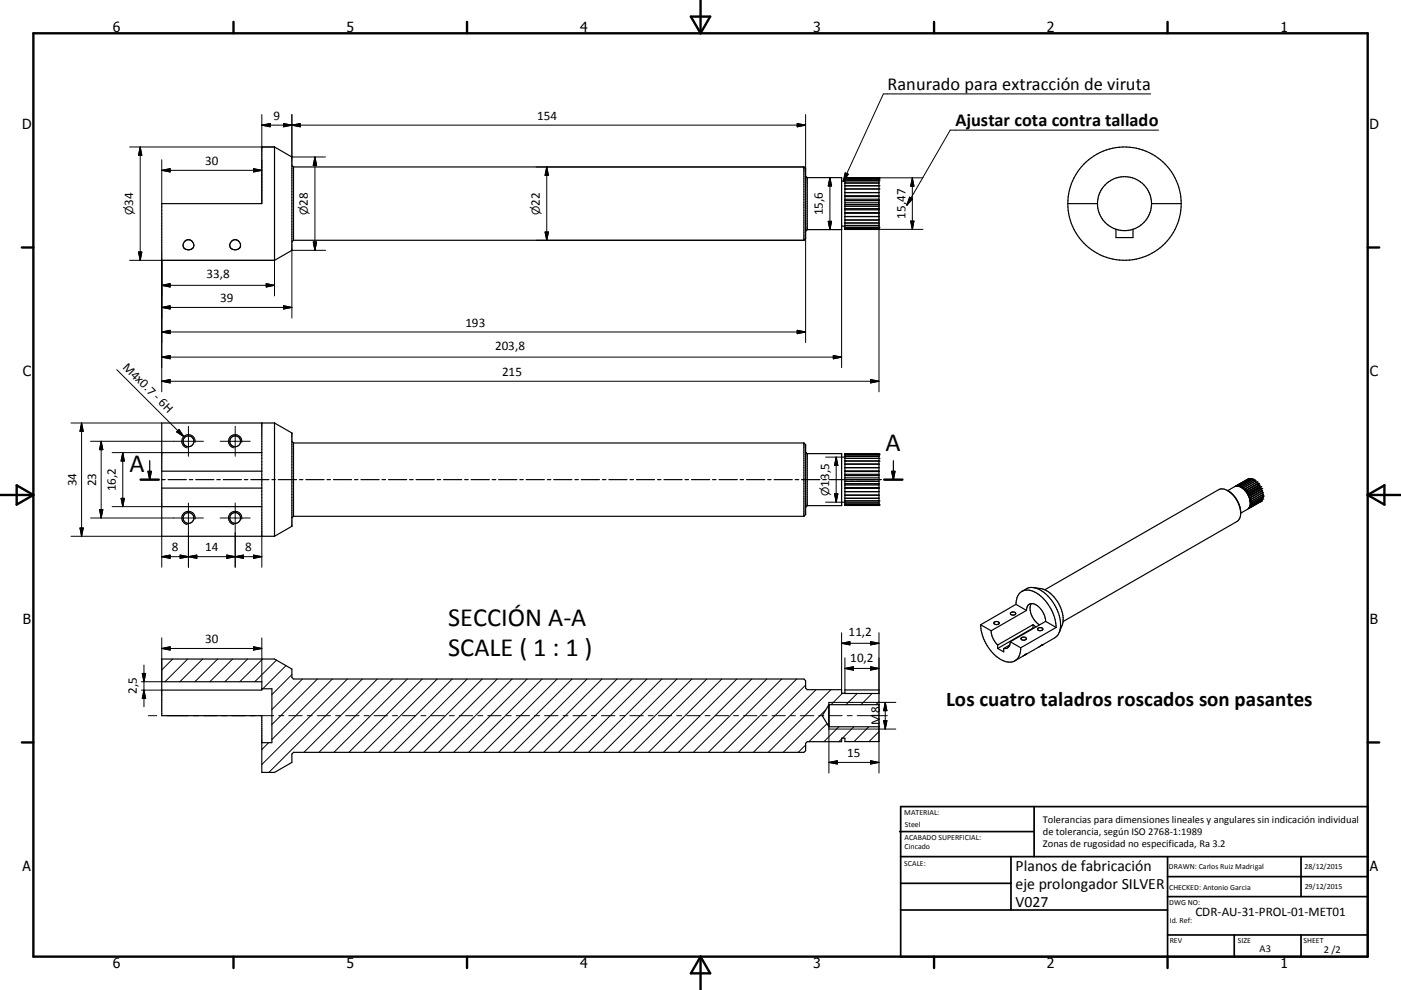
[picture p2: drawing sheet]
<svg xmlns="http://www.w3.org/2000/svg" width="420mm" height="297mm" viewBox="0 0 420 297" stroke-linecap="round" stroke-linejoin="round" font-family="sans-serif">
<g fill="none" stroke="#000" stroke-width=".36">
<path d="M82.3 44.1l5.2 3v28l-5.2 3M82.3 44.1v34M82.3 44.1h-3.8v17h-30v17h33.8M87.5 49.6l.5 .5M88 50.1v22M88 50.1h153M241 50.1v22M241 50.1l.5 .5v21l-.5 .5M241.5 52.8l.5 .5M242 53.3v15.6M242 53.3h10.3v15.6h-10.3M252.3 54.4h1"/>
<path d="M253.3 53.3h10.2v15.5h-10.2zM253.3 53.4h10.2M253.3 53.7h10.2M253.3 54.2h10.2M253.3 54.9h10.2M253.3 55.7h10.2M253.3 56.7h10.2M253.3 57.8h10.2M253.3 59h10.2M253.3 58.9h10.2M253.3 59.8h10.2M253.3 58.7h10.2"/>
<path d="M55.4 72.4a1.58 1.58 0 0 1 2.2-.1 1.58 1.58 0 0 1 .1 2.3 1.58 1.58 0 0 1-2.2 .1l-.2-.2a1.45 1.45 0 0 1 .1-2.1zM69.4 72.4a1.57 1.57 0 0 1 2.2 0 1.57 1.57 0 0 1 .1 2.2 1.57 1.57 0 0 1-2.2 .1l-.3-.3a1.49 1.49 0 0 1 .2-2zM88 72.1l-.5 .5M88 72.1h153M242 68.9l-.5 .5M252.3 67.8h1M253.3 60.2h10.2M253.3 61.4h10.2M253.3 62.6h10.2M253.3 63.8h10.2M253.3 64.9h10.2M253.3 66h10.2"/>
<path d="M253.3 66.9h10.2M253.3 67.7h10.2M253.3 67.6h10.2M253.3 68.2h10.2M253.3 68.6h10.2M253.3 64h10.2M253.3 62.9h10.2M253.3 61.9h10.2M253.3 60.8h10.2M320.1 61.1h8.9M320.1 61.1a17 17 0 0 1 17-17 17 17 0 0 1 17 17M320.1 61.1a17 17 0 0 0 17 17 17 17 0 0 0 17-17"/>
<path d="M329 61.1a8.1 8.1 0 0 0 5.6 7.7M329 61.1a8.1 8.1 0 0 1 8.1-8.1 8.1 8.1 0 0 1 8.1 8.1M334.6 68.8v2.5h5.1v-2.5M334.6 68.8a8.2 8.2 0 0 0 5.1 0M345.2 61.1h8.9M345.2 61.1a8.1 8.1 0 0 1-5.5 7.7M44.9 138.2v5.7M48.5 135.8h30M78.5 126.9v34M82.3 126.9l5.2 3v28l-5.2 3M82.3 126.9v34M82.3 126.9h-33.8v34h33.8"/>
<path d="M87.5 132.4l.5 .5M88 132.9v22M88 132.9h153M241 132.9v22M241 132.9l.5 .5v21l-.5 .5M241.5 135.6l.5 .5M242 136.1v15.6M242 136.1h10.3v15.6h-10.3M252.3 137.1h1M253.3 136.1h10.2v15.5h-10.2zM253.3 136.2h10.2M253.3 136.5h10.2"/>
<path d="M253.3 136.9h10.2M253.3 137.5h10.2M253.3 138.3h10.2M253.3 139.2h10.2M267.8 138.2v5.7M42.1 143.9h5.5M44.4 141.4h1l-.5 2.5zM48.5 143.9h1M48.5 141.4h30M48.5 146.4h30M48.5 152h30M50.4 143.9h5.5"/>
<path d="M56.7 143.9h1.1M58.7 143.9h5.4M65 143.9h1M66.9 143.9h5.5M73.3 143.9h1M75.2 143.9h5.4M81.5 143.9h1.1M83.4 143.9h5.5M88 154.9l-.5 .5M88 154.9h153M89.8 143.9h1M91.7 143.9h5.5"/>
<path d="M98 143.9h1.1M100 143.9h5.4M106.3 143.9h1M108.2 143.9h5.5M114.5 143.9h1.1M116.5 143.9h5.4M122.8 143.9h1.1M124.7 143.9h5.5M131 143.9h1.1M133 143.9h5.4M139.3 143.9h1.1M141.2 143.9h5.5"/>
<path d="M147.6 143.9h1M149.5 143.9h5.5M155.8 143.9h1.1M157.7 143.9h5.5M164.1 143.9h1M166 143.9h5.5M172.4 143.9h1M174.3 143.9h5.4M180.6 143.9h1.1M182.5 143.9h5.5M188.9 143.9h1M190.8 143.9h5.4"/>
<path d="M197.1 143.9h1.1M199.1 143.9h5.4M205.4 143.9h1M207.3 143.9h5.5M213.6 143.9h1.1M215.6 143.9h5.4M221.9 143.9h1M223.8 143.9h5.5M230.1 143.9h1.1M232.1 143.9h5.4M238.4 143.9h1.1M240.3 143.9h5.5"/>
<path d="M242 151.7l-.5 .5M246.7 143.9h1M248.6 143.9h15.6M252.3 150.7h1M253.3 145.2h10.2M253.3 145.1h10.2M253.3 146.4h10.2M253.3 146.3h10.2M253.3 147.5h10.2M253.3 148.5h10.2M253.3 149.5h10.2M253.3 150.3h10.2"/>
<path d="M253.3 150.9h10.2M253.3 151.3h10.2M253.3 140.3h10.2M253.3 141.4h10.2M253.3 142.7h10.2M253.3 142.6h10.2M253.3 143.9h10.2M253.3 146.5h10.2M253.3 145.5h10.2M253.3 144.4h10.2M253.3 143.4h10.2M253.3 142.3h10.2"/>
<path d="M253.3 141.3h10.2M265.1 143.9h5.5M267.3 141.4h1l-.5 2.5zM368.7 147.6a8.3 8.3 0 0 1 3.3 6.1M368.7 147.6a3.2 3.2 0 0 0-3.4-.7l-52.1 30M368.7 147.6a9 9 0 0 1 3.3 6.1M370.4 145.9h.1M370.8 145.7l.1 .1M370.8 145.7v.1M371.2 145.6l.1 .3M371.2 145.6v.3M371.6 145.7l.2 .4"/>
<path d="M371.6 145.7l-.1 .3M371.9 146.1l-.9-.3-.6 .1-2.3 1.3 .6 .4M371.9 146.1l.3 .2M372 153.7a2.87 2.87 0 0 1-1.2 2.8l-52.1 30M372 145.8l.2 .5M372 145.8l-.1 .3M372.2 146.3l.4 .2M372.4 146.4l.2 .1M372.4 146l-.1 .3M372.4 146l.2 .5M372.6 146.5a5.1 5.1 0 0 1 1.8 5.9M372.6 146.5v.1"/>
<path d="M372.6 146.6l.4 .2M372.9 146.3h.1M372.9 146.3l-.3 .3M372.9 146.3l.1 .5M373 146.8h.1M373 146.8l.7 .8M373.3 146.7l-.3 .1M373.3 146.7v.5M373.3 147.2h.1M373.7 147.1l-.3 .1M373.7 147.1v.5M373.7 147.6h.1"/>
<path d="M373.7 147.6l.8 1.4M373.7 147.6h.4M374 148v.1M374 148.1h.4M374.1 143.8l-3.7 2.1M374.1 147.6l-.1 .4M374.3 152.6l-2.3 1.4M374.3 148.5l.4 .2M374.4 148.1l-.1 .4M374.4 152.4l-.1 .2M374.5 152.4h.1M374.5 149h.1"/>
<path d="M374.5 143.7l-3.7 2M374.5 152.3l.1 .1M374.5 149l.4 .3M374.5 149l.2 .5M374.6 152.1l.2 .1M374.7 149.5l.4 .3M374.7 149.5l.1 .5M374.7 149.5h.1M374.7 151.9l.1 .2M374.7 148.7l-.2 .3M374.7 148.7h.1M374.8 151.7l.2 .1"/>
<path d="M374.8 150l.3 .4M374.8 150v.4M374.8 150h.1M374.8 150.4v.2M374.8 152.1v.1M374.8 151.4l.2 .4M374.8 151.3l.3 .1M374.8 150.5l.4 .4M374.8 151l.3 .4M374.8 150.9h.4M374.9 149.3h.1M374.9 143.8l-.1-.2-3.6 2"/>
<path d="M374.9 149.3l-.2 .2M375.1 149.8l-.3 .2M375.1 149.8h.1M375.1 150.4h-.3M375.2 150.9h.1M375.3 143.9l-.1-.3-3.6 2.1M375.8 144.1l-.2-.4-3.6 2.1M376.2 144.4l-.2-.5-3.6 2.1M376.5 144.3l-3.6 2M376.5 144.3l.1 .5M376.9 145.1v-.5l-3.6 2.1M376.9 145.1l-3.5 2.1"/>
<path d="M377.3 145l-3.6 2.1M377.3 145.5l-3.6 2.1M377.3 145v.5M377.3 145l-.4 .1M377.6 146l.4 .1M377.6 146l-3.6 2M377.7 145.5l-3.6 2.1M377.7 145.5l-.1 .5M377.7 145.5h-.4M377.7 145.5h.1M377.9 146.4l.4 .2M377.9 146.4l-3.6 2.1"/>
<path d="M378 146.1l-3.6 2M378 146.1l-.1 .3M378.1 146.9l.4 .3M378.1 146.9l-3.6 2.1M378.1 150.2l.1 .1M378.2 150.3l-3.9 2.3M378.2 150.3l-3.6 2.1M378.2 147.4l.5 .3M378.2 147.4l-3.5 2.1M378.3 146.6l-3.6 2.1M378.3 146.6l-.2 .3M378.3 149.9l.1 .2"/>
<path d="M378.4 147.9l.4 .4M378.4 150.1l-3.6 2.1M378.4 150.1h.1M378.4 150.1l-3.6 2M378.4 149.5l.2 .2-3.6 2.1M378.5 148.5l.3 .3-3.6 2.1M378.5 149l.2 .3M378.5 147.2h.1M378.5 147.2l-3.6 2.1M378.5 147.2l-.3 .2M378.7 147.7l-3.6 2.1M378.7 147.7v.1"/>
<path d="M378.7 149.3l-3.6 2.1M378.7 149.3h.1M378.8 148.3l-3.7 2.1M378.8 148.3h.1M306.6 177.3a6 6 0 0 1 6.4 2.5 13.5 13.5 0 0 1 3.6 8.4M309.8 176.3l2.2 .3a9.8 9.8 0 0 1 6.7 8.1v2.1l-1.1 2.9M294 187.4l3.2 1.8M294 187.4a12.7 12.7 0 0 0 7.5 11.1 3.4 3.4 0 0 0 4.5-3.6v-.6M297.2 189.2a6.4 6.4 0 0 0 1.9 4.3M298.1 186.7a.83 .83 0 0 1 .9-.3 .83 .83 0 0 1 .5 .7 .77 .77 0 0 1-.9 .4 .77 .77 0 0 1-.5-.8zM299.1 193.5v1M299.1 194.5l1.8 1.1v-1.1"/>
<path d="M302.7 193.5l-1.8 1M302.7 193.6a1.48 1.48 0 0 1-1.8 .9M302.9 192.5l3.1 1.8M302.9 192.5l-.2 1.1M303 183.8a.8 .8 0 0 1 .9-.2 .8 .8 0 0 1 .5 .7 .75 .75 0 0 1-.8 .3 .75 .75 0 0 1-.6-.8zM304.6 181.3a4.5 4.5 0 0 1 1.6-3.8l1.5-.9a5 5 0 0 1 5.5 1.3 12.5 12.5 0 0 1 4.5 11.4l-.6 1.3-.6 .5-3.9 2.4M304.6 181.3l-10.6 6.1M304.6 181.3l3.1 1.8M306.2 191.3a.82 .82 0 0 1 .9-.2 .82 .82 0 0 1 .5 .7 .86 .86 0 0 1-.8 .3 .86 .86 0 0 1-.7-.6zM307.4 196.4l-3.2 1.9M307.6 196.3l-.2 .1M307.6 196.3h.1"/>
<path d="M307.7 183.1a1.83 1.83 0 0 1 1.1-1.9 1.83 1.83 0 0 1 2.2 .5 6.4 6.4 0 0 1 2.5 4.7M307.7 183.1l-10.5 6.1M309.2 181.1a5.3 5.3 0 0 0 2.5 6.4M309.7 187.4v1M309.7 187.4l-10.6 6.1M309.7 188.4l-10.6 6.1M309.7 188.4l.2 .1M309.7 187.4l.9 .7M311.1 188.6a.84 .84 0 0 1 .9-.3 .84 .84 0 0 1 .6 .7 .89 .89 0 0 1-1.5-.4zM312.2 193.7l-4.6 2.6M312.6 193.4l-.4 .3M312.6 193.5l-.4 .2"/>
<path d="M312.6 193.5h.1M313.5 186.4l3.1 1.8M313.5 186.4l-10.6 6.1M316.6 188.2l-10.6 6.1M48.5 204.5h30v2.5h-30M78.5 206.6h3v16.2h-3M248.5 210.7v8M253.3 208h-1v-1.1h-10.3l-.5-.5v-2.2l-.5-.5h-153l-.5-.5v-2.5l-5.2-3h-33.8v17h30v17h3.8l5.2-3v-2.5l.5-.5h153l.5-.5v-2.2l.5-.5h10.3v-1h1v1h10.2v-15.5h-10.2v1.1h10.2M263.5 211.4h-15l-2 3.3 2 3.3h15"/>
<circle cx="56.5" cy="132.4" r="1.62"/>
<circle cx="70.5" cy="132.4" r="1.62"/>
<circle cx="56.5" cy="155.4" r="1.62"/>
<circle cx="70.5" cy="155.4" r="1.62"/>
</g>
<g fill="#000">
<circle cx="253.3" cy="53.7" r=".18"/>
<circle cx="253.3" cy="56.7" r=".18"/>
<circle cx="253.3" cy="53.4" r=".18"/>
<circle cx="253.3" cy="53.3" r=".18"/>
<circle cx="253.3" cy="55.7" r=".18"/>
<circle cx="253.3" cy="54.2" r=".18"/>
<circle cx="263.5" cy="56.7" r=".18"/>
<circle cx="263.5" cy="53.3" r=".18"/>
<circle cx="263.5" cy="53.4" r=".18"/>
<circle cx="263.5" cy="55.7" r=".18"/>
<circle cx="263.5" cy="53.7" r=".18"/>
<circle cx="263.5" cy="54.2" r=".18"/>
<circle cx="253.3" cy="68.2" r=".18"/>
<circle cx="263.5" cy="68.2" r=".18"/>
<circle cx="253.3" cy="136.2" r=".18"/>
<circle cx="253.3" cy="138.3" r=".18"/>
<circle cx="253.3" cy="137.5" r=".18"/>
<circle cx="253.3" cy="136.5" r=".18"/>
<circle cx="263.5" cy="136.2" r=".18"/>
<circle cx="263.5" cy="136.5" r=".18"/>
<circle cx="263.5" cy="138.3" r=".18"/>
<circle cx="263.5" cy="137.5" r=".18"/>
<circle cx="253.3" cy="150.3" r=".18"/>
<circle cx="253.3" cy="151.3" r=".18"/>
<circle cx="253.3" cy="151.6" r=".18"/>
<circle cx="263.5" cy="150.3" r=".18"/>
<circle cx="263.5" cy="151.3" r=".18"/>
<circle cx="263.5" cy="151.6" r=".18"/>
<circle cx="370.4" cy="145.9" r=".18"/>
<circle cx="370.8" cy="145.7" r=".18"/>
<circle cx="371.2" cy="145.6" r=".18"/>
<circle cx="371.6" cy="145.7" r=".18"/>
<circle cx="372" cy="145.8" r=".18"/>
<circle cx="372.4" cy="146" r=".18"/>
<circle cx="373.3" cy="146.7" r=".18"/>
<circle cx="373.7" cy="147.1" r=".18"/>
<circle cx="374.1" cy="147.6" r=".18"/>
<circle cx="374.4" cy="143.6" r=".18"/>
<circle cx="374.4" cy="148.1" r=".18"/>
<circle cx="374.8" cy="143.6" r=".18"/>
<circle cx="375" cy="151.8" r=".18"/>
<circle cx="375.1" cy="151.4" r=".18"/>
<circle cx="375.1" cy="150.4" r=".18"/>
<circle cx="375.2" cy="143.6" r=".18"/>
<circle cx="375.6" cy="143.7" r=".18"/>
<circle cx="376" cy="143.9" r=".18"/>
<circle cx="376.9" cy="144.6" r=".18"/>
<circle cx="377.3" cy="145" r=".18"/>
<circle cx="377.9" cy="150.5" r=".18"/>
<circle cx="378" cy="146.1" r=".18"/>
<circle cx="378.2" cy="150.3" r=".18"/>
<circle cx="378.3" cy="146.6" r=".18"/>
<circle cx="378.6" cy="149.7" r=".18"/>
<circle cx="378.8" cy="148.8" r=".18"/>
</g>
<g fill="none" stroke="#000" stroke-width=".3">
<path d="M78.5 34.4v9.7M78.5 37.5h163M78.5 37.5l2.5-.4v1zM85 37.1l2.5 .4-2.5 .6zM87.5 34.4v12.7h10.1M87.5 37.5l2.5-.4v1zM239 37.1l2.5 .4-2.5 .6zM241.5 34.4v16.2M345 28.2h-80.2l-12 26.2M347.4 39h-62.5l-13 22.6M38.9 44.1h43.4M42 44.1v34"/>
<path d="M42 44.1l.5 2.5h-1zM48.5 51.1h30M48.5 51.1l2.5-.5v1zM48.5 47.9v13.2M76 50.6l2.5 .5-2.5 .5zM78.5 47.9v13.2M94.4 47.1v28M94.4 47.1l.5 2.5h-1zM160.7 50.1h80.3M163.9 50.1v22M163.9 50.1l.5 2.5h-1zM248.8 53.3l.5 2.5h-1z"/>
<path d="M248.8 53.3v15.6M253.4 51.9l.9 .4-1.5 2.1zM263.5 53.3h13.2M263.5 59.8v57.8M272.7 59.2l.9 .5-1.7 1.9zM273.5 53.3v15.5M273.5 53.3l.5 2.6h-1zM38.9 78.1h43.4v10.7M41.5 75.6h1l-.5 2.5zM48.5 78.1v39.5M93.9 72.6h1l-.5 2.5zM97.6 75.1h-10.1v20.3"/>
<path d="M160.7 72.1h80.3M163.4 69.6h1l-.5 2.5zM241.5 71.6v31.2M248.3 66.4h1l-.5 2.5zM252.3 68.9v41.4M263.5 68.8h13.2M273 66.3h1l-.5 2.5zM48.5 85.6l2.5-.5v1zM48.5 92.2l2.5-.5v1zM48.5 99.6l2.5-.5v1zM48.5 85.6h33.8M48.5 92.2h39"/>
<path d="M48.5 99.6h193M79.8 85.1l2.5 .5-2.5 .5zM85 91.7l2.5 .5-2.5 .5zM239 99.1l2.5 .5-2.5 .5zM35 110.9l20.1 20.1M48.5 107.1l2.5-.4v.9zM48.5 114.4l2.5-.5v1zM48.5 107.1h203.8M48.5 114.4h215M249.8 106.7l2.5 .4-2.5 .5zM261 113.9l2.5 .5-2.5 .5zM21.3 126.9h27.2"/>
<path d="M24.5 126.9v34M24.5 126.9l.5 2.5h-1zM27.2 132.4h33.8M30.3 132.4v23M30.3 132.4l.5 2.5h-1zM33.6 135.8h14.9M36.8 135.8v16.2M36.8 135.8l.5 2.5h-1zM53.7 128.9l1.4 2.1-2.1-1.4zM56.5 127.9v9M58.5 132.7a2 2 0 0 0-1.7-2.3 2 2 0 0 0-2.3 1.7 2 2 0 0 0 1.7 2.3M66 132.4h9"/>
<path d="M70.5 127.9v9M72.5 132.7a2 2 0 0 0-1.7-2.3 2 2 0 0 0-2.3 1.7 2 2 0 0 0 1.7 2.3M247.5 137.1h4.8M250.7 137.1v13.6M250.7 137.1l.5 2.6h-1zM24 158.4h1l-.5 2.5zM27.2 155.4h33.8M29.8 152.9h1l-.5 2.5zM33.6 152h14.9M36.3 149.5h1l-.5 2.5zM56.5 150.9v19.3M58.5 155.7a1.99 1.99 0 0 0-1.6-2.3 1.99 1.99 0 0 0-2.4 1.7 1.99 1.99 0 0 0 1.7 2.3"/>
<path d="M66 155.4h9M70.5 150.9v19.3M72.5 155.7a1.99 1.99 0 0 0-1.7-2.3 1.99 1.99 0 0 0-2.3 1.7 1.99 1.99 0 0 0 1.7 2.3M247.5 150.7h4.8M250.2 148.1h1l-.5 2.6zM21.3 160.9h27.2v9.3M48.5 167l2.5-.5v1zM48.5 167h30M54 166.5l2.5 .5-2.5 .5zM56.5 167l2.5-.5v1zM68 166.5l2.5 .5-2.5 .5zM70.5 167l2.5-.5v1z"/>
<path d="M76 166.5l2.5 .5-2.5 .5zM78.5 160.9v9.3M43.2 199.5v12.5M48.5 194.5l2.5-.5v1zM48.5 191.4v13.1h-6.1M48.5 194.5h30M51.8 197.7l-3.3 3.3M56.3 197.7l-6.8 6.8M60.8 197.7l-6.9 6.8M65.2 197.7l-6.8 6.8M69.7 197.7l-6.8 6.8M74.2 197.7l-6.8 6.8"/>
<path d="M76 194l2.5 .5-2.5 .5zM78.5 191.4v13.1M78.7 197.7l-6.8 6.8M82.9 198.1l-6.5 6.4M85.7 199.7l-6.9 6.9M252.3 189.8v17.1M252.3 193h11.2M252.3 193l2.5-.5v1zM253.3 197.4v9.6M261 192.5l2.5 .5-2.5 .5zM263.5 189.8v18.3M42.4 207h6.1"/>
<path d="M42.7 202h1l-.5 2.5zM43.2 207l.5 2.5h-1zM44.5 214.7h2.5M50 214.7h6.5M58 214.7h1.5M61 214.7h4.1M66.6 214.7h1.5M69.5 214.7h4.1M75.1 214.7h1.5M78.1 214.7h4M83.6 214.7h1.5M86.6 214.7h4"/>
<path d="M87.5 202.4l-6 6M90.7 203.7l-9.2 9.2M92.1 214.7h1.5M95.1 214.7h4M95.2 203.7l-13.7 13.7M99.7 203.7l-18.2 18.2M100.6 214.7h1.5M103.6 214.7h4.1M104.2 203.7l-25.7 25.7M108.6 203.7l-28 28M109.2 214.7h1.5M112.2 214.7h4"/>
<path d="M113.1 203.7l-22 22M117.6 203.7l-22 22M117.7 214.7h1.5M120.7 214.7h4M122.1 203.7l-22 22M126.2 214.7h1.5M126.6 203.7l-22 22M129.2 214.7h4M131.1 203.7l-22 22M134.7 214.7h1.5M135.6 203.7l-22 22M137.7 214.7h4"/>
<path d="M140.1 203.7l-22 22M143.2 214.7h1.5M144.6 203.7l-22 22M146.2 214.7h4.1M149.1 203.7l-22.1 22M151.8 214.7h1.5M153.5 203.7l-22 22M154.7 214.7h4.1M158 203.7l-22 22M160.3 214.7h1.5M162.5 203.7l-22 22M163.3 214.7h4"/>
<path d="M167 203.7l-22 22M168.8 214.7h1.5M171.5 203.7l-22 22M171.8 214.7h4M176 203.7l-22 22M177.3 214.7h1.5M180.3 214.7h4M180.5 203.7l-22 22M185 203.7l-22 22M185.8 214.7h1.5M188.8 214.7h4.1M189.5 203.7l-22.1 22"/>
<path d="M193.9 203.7l-22 22M194.4 214.7h1.4M197.4 214.7h4M198.4 203.7l-22 22M202.9 214.7h1.5M202.9 203.7l-22 22M205.9 214.7h4M207.4 203.7l-22 22M211.4 214.7h1.5M211.9 203.7l-22 22M214.4 214.7h4M216.4 203.7l-22 22"/>
<path d="M219.9 214.7h1.5M220.9 203.7l-22 22M222.9 214.7h4M225.4 203.7l-22 22M228.4 214.7h1.5M229.9 203.7l-22 22M231.4 214.7h4.1M234.4 203.7l-22 22M237 214.7h1.5M238.9 203.7l-22 22M240 214.7h4M241.5 205.5l-20.1 20.2"/>
<path d="M244.6 206.9l-18.7 18.8M245.5 214.7h1.5M247.6 213l-12.8 12.7M248 217.1l-5.5 5.4M248.5 214.7h4M248.5 210.7h20.1M249.1 206.9l-18.8 18.8M251.5 218l-4.5 4.5M252.6 208l-3.5 3.4M253.3 200.5h10.2M253.3 200.5l2.5-.5v1zM254 214.7h1.5"/>
<path d="M256 218l-3.4 3.5M257 208.1l-3.4 3.3M257 214.7h9M260.5 218l-4.5 4.5M261 200l2.5 .5-2.5 .5zM261.5 208.1l-3.4 3.3M263.5 219.5l-3 3M263.5 210.5l-.8 .8M263.5 218.2v13.7M264.9 216.2h1l-.5 2.5zM265.4 210.7v8M265.4 210.7l.5 2.5h-1z"/>
<path d="M268.6 218.7h-20.1v13.2M80.5 222.8l-2 2.1M241.5 223.5l-2.2 2.2M248.5 228.7h15M248.5 228.7l2.5-.5v1zM252.3 221.7l-.8 .8M261 228.2l2.5 .5-2.5 .5z"/>
</g>
<g fill="none" stroke="#000" stroke-width=".71">
<path d="M10 10h400v277h-400zM70 6.6v3.4M140 6.6v3.4M207.1 5h5.8l-2.9 5zM210 0v10M280 6.6v3.4M350 6.6v3.4M6.6 74.2h3.4M410 74.2h3.5M0 148.5h10M5 145.6l5 2.9-5 2.9zM42.1 143.9h5.5"/>
<path d="M265.1 143.9h5.5M410 148.5h10.1M410 148.5l5.1-2.9v5.8zM6.6 222.7h3.4M410 222.7h3.5M70 287v3.4M140 287v3.4M210 287v10M210 287l2.9 5h-5.8zM280 287v3.4M350 287v3.4"/>
</g>
<g fill="none" stroke="#000" stroke-width=".51">
<path d="M269.7 249.5h40.3M270 242h140v45h-140zM270 257h140M303.1 257v16M310 242v15M350 257v30M390.1 257v12M270 265h33.1M270 273h80M350 269h60M350 263h60M350 280.5h60"/>
<path d="M370 280.5v6.5M390.1 280.5v6.5"/>
</g>
<path d="M44.4 141.4h1l-.5 2.5zM267.3 141.4h1l-.5 2.5z" fill="#000" stroke="#000" stroke-width=".36"/>
<g fill="#000" stroke="#000" stroke-width=".3">
<path d="M78.5 37.5l2.5-.4v1zM85 37.1l2.5 .4-2.5 .6zM87.5 37.5l2.5-.4v1zM239 37.1l2.5 .4-2.5 .6zM42 44.1l.5 2.5h-1zM48.5 51.1l2.5-.5v1zM76 50.6l2.5 .5-2.5 .5zM94.4 47.1l.5 2.5h-1zM163.9 50.1l.5 2.5h-1zM248.8 53.3l.5 2.5h-1zM253.4 51.9l.9 .4-1.5 2.1zM272.7 59.2l.9 .5-1.7 1.9z"/>
<path d="M273.5 53.3l.5 2.6h-1zM41.5 75.6h1l-.5 2.5zM93.9 72.6h1l-.5 2.5zM163.4 69.6h1l-.5 2.5zM248.3 66.4h1l-.5 2.5zM273 66.3h1l-.5 2.5zM48.5 85.6l2.5-.5v1zM48.5 92.2l2.5-.5v1zM48.5 99.6l2.5-.5v1zM79.8 85.1l2.5 .5-2.5 .5zM85 91.7l2.5 .5-2.5 .5zM48.5 107.1l2.5-.4v.9z"/>
<path d="M48.5 114.4l2.5-.5v1zM239 99.1l2.5 .5-2.5 .5zM249.8 106.7l2.5 .4-2.5 .5zM261 113.9l2.5 .5-2.5 .5zM24.5 126.9l.5 2.5h-1zM30.3 132.4l.5 2.5h-1zM36.8 135.8l.5 2.5h-1zM53.7 128.9l1.4 2.1-2.1-1.4zM250.7 137.1l.5 2.6h-1zM24 158.4h1l-.5 2.5zM29.8 152.9h1l-.5 2.5zM36.3 149.5h1l-.5 2.5z"/>
<path d="M250.2 148.1h1l-.5 2.6zM48.5 167l2.5-.5v1zM54 166.5l2.5 .5-2.5 .5zM56.5 167l2.5-.5v1zM68 166.5l2.5 .5-2.5 .5zM70.5 167l2.5-.5v1zM76 166.5l2.5 .5-2.5 .5zM48.5 194.5l2.5-.5v1zM76 194l2.5 .5-2.5 .5zM252.3 193l2.5-.5v1zM261 192.5l2.5 .5-2.5 .5zM42.7 202h1l-.5 2.5z"/>
<path d="M43.2 207l.5 2.5h-1zM253.3 200.5l2.5-.5v1zM261 200l2.5 .5-2.5 .5zM264.9 216.2h1l-.5 2.5zM265.4 210.7l.5 2.5h-1zM248.5 228.7l2.5-.5v1zM261 228.2l2.5 .5-2.5 .5z"/>
</g>
<g font-size="7.9">
<text x="265.5" y="135.4">A</text>
<text x="38.8" y="141.5">A</text>
<text x="134.4" y="187.7">SECCIÓN A-A</text>
<text x="134.4" y="196.7">SCALE ( 1 : 1 )</text>
</g>
<text font-size="6.3" x="283.6" y="211.8">Los cuatro taladros roscados son pasantes</text>
<g font-size="5.5">
<text x="266.1" y="26.9">Ranurado para extracción de viruta</text>
<text x="286.4" y="37.8">Ajustar cota contra tallado</text>
</g>
<g font-size="4.7">
<text x="304.5" y="261.2">Planos de fabricación</text>
<text x="304.5" y="266.6">eje prolongador SILVER</text>
<text x="304.5" y="272">V027</text>
</g>
<g font-size="4.2">
<text x="33.9" y="9.6">6</text>
<text x="103.9" y="9.6">5</text>
<text x="173.9" y="9.6">4</text>
<text x="243.8" y="9.6">3</text>
<text x="313.9" y="9.6">2</text>
<text x="383.9" y="9.6">1</text>
<text x="6.7" y="38.7">D</text>
<text x="410.5" y="38.7">D</text>
<text x="6.9" y="112.9">C</text>
<text x="410.7" y="112.9">C</text>
<text x="6.9" y="187.1">B</text>
<text x="410.7" y="187.1">B</text>
<text x="6.8" y="261.4">A</text>
<text x="410.7" y="261.4">A</text>
<text x="33.9" y="290.4">6</text>
<text x="103.9" y="290.4">5</text>
<text x="173.9" y="290.4">4</text>
<text x="243.8" y="290.4">3</text>
<text x="313.9" y="290.4">2</text>
<text x="383.9" y="290.4">1</text>
</g>
<g font-size="3.9">
<text x="82" y="36">9</text>
<text x="161" y="36">154</text>
<text x="61.6" y="49.5">30</text>
<text x="39.9" y="61.7" transform="rotate(-90 39.9 61.7)">34</text>
<text x="92.3" y="61.7" transform="rotate(-90 92.3 61.7)">28</text>
<text x="161.8" y="61.7" transform="rotate(-90 161.8 61.7)">22</text>
<text x="246.7" y="64.6" transform="rotate(-90 246.7 64.6)">15,6</text>
<text x="271.4" y="65.6" transform="rotate(-90 271.4 65.6)">15,47</text>
<text x="61.9" y="83.5">33,8</text>
<text x="66" y="90.7">39</text>
<text x="139.5" y="98">193</text>
<text x="148.4" y="105.1">203,8</text>
<text x="36.7" y="110.3" transform="rotate(45 36.7 110.3)">M4x0.7 - 6H</text>
<text x="150.5" y="112.9">215</text>
<text x="22.9" y="145.9" transform="rotate(-90 22.9 145.9)">34</text>
<text x="28.8" y="145.9" transform="rotate(-90 28.8 145.9)">23</text>
<text x="34.7" y="147.4" transform="rotate(-90 34.7 147.4)">16,2</text>
<text x="248.6" y="146" transform="rotate(-90 248.6 146)">13,5</text>
<text x="51.5" y="165.4">8</text>
<text x="61.6" y="165.4">14</text>
<text x="73.5" y="165.4">8</text>
<text x="254.4" y="190.9">11,2</text>
<text x="61.6" y="193">30</text>
<text x="254.9" y="198.5">10,2</text>
<text x="41.1" y="208.3" transform="rotate(-90 41.1 208.3)">2,5</text>
<text x="263.8" y="214" transform="rotate(-90 263.8 214)">8</text>
<text x="263.8" y="217.4" transform="rotate(-90 263.8 217.4)">M</text>
<text x="254" y="227.2">15</text>
<text x="358.4" y="274.9">CDR-AU-31-PROL-01-MET01</text>
</g>
<g font-size="3.3">
<text x="39.9" y="64.5" transform="rotate(-90 39.9 64.5)">⌀</text>
<text x="92.3" y="64.5" transform="rotate(-90 92.3 64.5)">⌀</text>
<text x="161.8" y="64.5" transform="rotate(-90 161.8 64.5)">⌀</text>
</g>
<text font-size="3.2" x="248.6" y="148.8" transform="rotate(-90 248.6 148.8)">⌀</text>
<g font-size="3.1">
<text x="312.7" y="246.8">Tolerancias para dimensiones lineales y angulares sin indicación individual</text>
<text x="312.7" y="250.4">de tolerancia, según ISO 2768-1:1989</text>
<text x="312.7" y="254">Zonas de rugosidad no especificada, Ra 3.2</text>
<text x="377.6" y="285.6">A3</text>
<text x="396.9" y="285.9">2 /2</text>
</g>
<g font-size="2.4">
<text x="271.1" y="244.4">MATERIAL:</text>
<text x="271.2" y="252">ACABADO SUPERFICIAL:</text>
<text x="271.3" y="248">Steel</text>
<text x="271.2" y="254.7">Cincado</text>
<text x="271.1" y="259.7">SCALE:</text>
<text x="350.4" y="260.8">DRAWN: Carlos Ruiz Madrigal</text>
<text x="391.1" y="260.6">28/12/2015</text>
<text x="350.5" y="267">CHECKED: Antonio Garcia</text>
<text x="391.2" y="266.7">29/12/2015</text>
<text x="350.5" y="271.4">DWG NO:</text>
<text x="350.7" y="276.9">Id. Ref:</text>
<text x="350.7" y="282.8">REV</text>
<text x="371.1" y="282.9">SIZE</text>
<text x="390.8" y="283">SHEET</text>
</g>
</svg>
